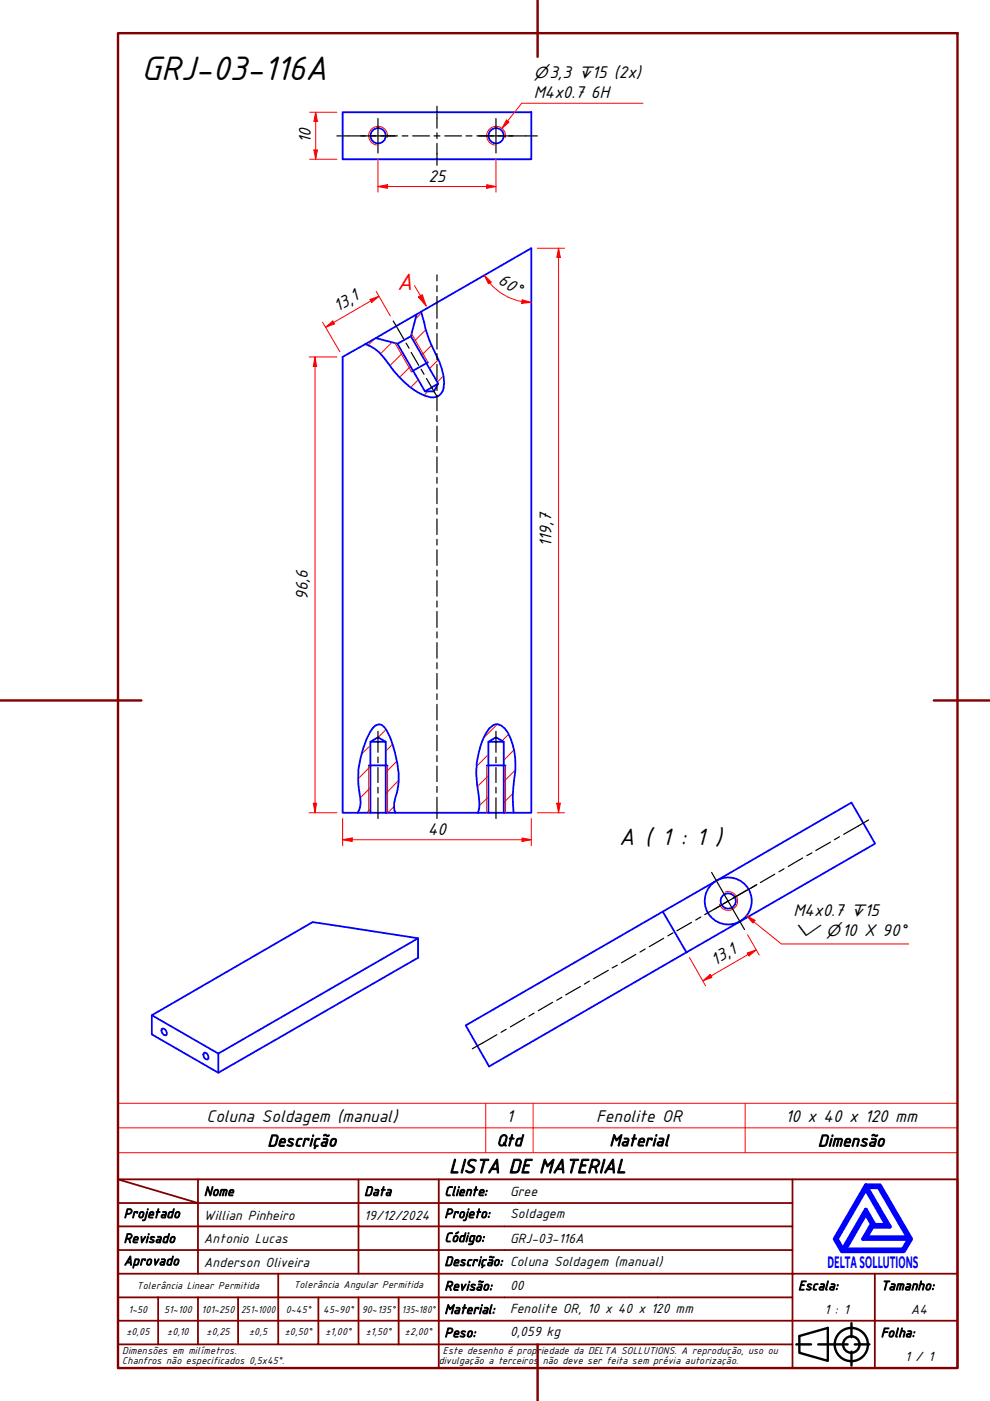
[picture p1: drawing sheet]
<svg xmlns="http://www.w3.org/2000/svg" width="210mm" height="297mm" viewBox="0 0 210 297" stroke-linecap="round" stroke-linejoin="round" font-family="sans-serif">
<!-- layer: Hatch (ABNT) -->
<g fill="none" stroke="#f00" stroke-width=".21">
<path d="M79.5 71.7l-1.5 1.5M83.1 72.6l-2.5 2.4M85.4 74.8l-2.7 2.7M87.1 77.6l-2.4 2.4M89.3 66.3l-1.2 1.4M90.3 69.9l-2.5 2.5M91.5 73.2l-2.1 2.1M93 76.2l-1.9 2M94 79.7l-1.3 1.3M88.7 80.5l-1.6 1.7M90.7 83l-.8 .8M78.5 158l-1.9 1.9"/>
<path d="M81.9 154.7l-1.7 1.6M83.2 157.8l-1.4 1.4M103.6 159.9l-2.5 2.5M105.5 153.5l-2.9 2.9M107.8 155.7l-1.4 1.4M109 159l-2.2 2.2M78.5 171.5l-.8 .8M78.5 167l-2.1 2.1M78.5 162.5l-2.6 2.6M83.6 171l-1.4 1.3M84.1 161.4l-2.3 2.4M84.5 165.5l-2.7 2.8"/>
<path d="M103.6 169l-1.9 1.8M103.6 164.5l-2.4 2.2M108.8 168.2l-2 2M109.3 163.2l-2.5 2.5"/>
</g>
<!-- layer: Visible (ABNT) -->
<g fill="none" stroke="#00f" stroke-width=".38">
<path d="M72.6 23.8h40v10h-40zM77.5 72.9l-4.9 2.8v96.6h3.2M87.1 71.3l-2.8 1.6M88.3 66.7l-8.6 5M89.3 66.1l-1 .6-1.2 4.6 5.8 10-.9 1.7h-1.9l-5.8-10.1-4.6-1.2-2.2 1.2M89.3 66.1a39.4 39.4 0 0 0 3.9 10.6 9.3 9.3 0 0 1 .7 6.2 2.57 2.57 0 0 1-3.7 1 18.1 18.1 0 0 1-8.3-7.4 9 9 0 0 0-4.4-3.6M89.3 66.1l23.3-13.5v119.7h-3.7M90.7 76.8l-3.5 2M92.9 81.3l-2.8 1.7M78.5 157.3h3.3M103.6 157.3h3.2M75.8 172.3h2.7v-15l1.6-1 1.7 1v15"/>
<path d="M75.8 172.3a4.3 4.3 0 0 0 .6-3 19.6 19.6 0 0 1 2.6-14.9 1.48 1.48 0 0 1 2.5-.2 22.6 22.6 0 0 1 3 10.5v1.1l-.3 2.1a5.6 5.6 0 0 0-.3 4.4M78.2 162.3h4M78.5 172.3h22.8M101.3 172.3h2.3v-15l1.6-1 1.6 1v15M101.3 172.3l.4-1.9a40.4 40.4 0 0 1-.6-8.7l.6-2.7a9.4 9.4 0 0 1 2.8-5.2 1.83 1.83 0 0 1 2.6 .7 14 14 0 0 1 1.9 10.6 25.6 25.6 0 0 0-.1 7.2M103.2 162.3h4M103.6 172.3h5.3M88.6 198.9l-42.3 24.5-14.1-8.1 34.1-19.8 22.3 3.4v4.2l-42.3 24.3-14.1-8.1v-4M140.5 193.3l-41.8 24.1 5 8.7 41.8-24.2-5-8.6 40-23.1 5 8.7-40 23M34.3 218.2a.86 .86 0 0 1 .9 .3 .86 .86 0 0 1 0 1 1.04 1.04 0 0 1-.9-1.3zM43.2 223.3l.1-.1a.96 .96 0 0 1 .8 1.4 .9 .9 0 0 1-.9-1.3zM46.3 223.4v4"/>
<circle cx="80.2" cy="28.8" r="1.62"/>
<circle cx="105.2" cy="28.8" r="1.62"/>
<circle cx="154.4" cy="191" r="5"/>
<circle cx="154.4" cy="191" r="1.62"/>
</g>
<!-- layer: Visible Narrow (ABNT) -->
<path d="M82.1 29.1a2 2 0 0 0-1.6-2.3 2 2 0 0 0-2.3 1.6 2 2 0 0 0 1.6 2.4M107.2 29.1a2 2 0 0 0-1.7-2.3 2 2 0 0 0-2.3 1.6 2 2 0 0 0 1.6 2.4M83.8 72.8l3.4 6M87.2 70.7l3.5 6.1M78.2 162.3v10M82.2 162.3v10M103.2 162.3v10M107.2 162.3v10M153.7 189.1a2 2 0 0 1 2.6 1.2 2 2 0 0 1-1.2 2.6 2 2 0 0 1-2.6-1.2" fill="none" stroke="#f00" stroke-width=".21"/>
<!-- layer: Linha Corte (ABNT) -->
<path d="M89.2 62.7l1.2 2.2" fill="none" stroke="#f00" stroke-width=".21"/>
<path d="M88.7 63l.8-.5 .9 2.4z" fill="#f00"/>
<path d="M87.9 60.6l1.3 2.1M88.7 63l.8-.5 .9 2.4z" fill="none" stroke="#f00" stroke-width=".21"/>
<path d="M25 239.1h178v-5.2h-178v10.5M103 233.9v10.5M113 233.9v10.5M158 233.9v10.5M203 239.1v5.3h-178M25 244.4v5.6h178v-5.6" fill="none" stroke="#f00" stroke-width=".21"/>
<path d="M183.6 257.3l1.2 2.2-1.8 3.2h9.7l-1.2 2.2h-12.3zM183.6 252.1l4.4 7.6h-2.6l-1.8-3.2-4.9 8.4-1.3-2.2zM183.6 251.3h3l6.6 11.4-1.6 2.6h-13.1l-1.5-2.6zM183.8 251.7h2.5l6.2 10.6h-8.8l1.3-2.2h3.7zM185 259.7h.2l-.2 .2z" fill="none" stroke="#00f" stroke-width=".83"/>
<!-- layer: 0 -->
<path d="M178.5 265.3h13.1" fill="none" stroke="#000" stroke-width=".21"/>
<g fill="none" stroke="#800000" stroke-width=".38">
<path d="M25 250l17 5.1h-17M25 250h178v40.1h-178zM42 255.1h34v4.9h17M42 255.1v15M42 250v5.1M76 250v5.1h17v4.9M93 250v5.1h75M168 250v20.1h-143M25 260h51v10.1M25 275.1h17M33.5 275.1v9.9M50.5 275.1h-8.5v9.9"/>
<path d="M59 270.1v14.9h-8.5M67.5 275.1v9.9h-8.5M76 275.1v9.9h8.5M84.5 275.1v9.9M93 275.1h-42.5v9.9M93 260v5h-68M93 275.1v9.9h75M93 260h75M93 275.1h75M168 265h-75v10.1M185.5 270.1v9.9h17.5M203 270.1h-35v9.9h17.5v10.1"/>
<path d="M25 285h25.5M25 280h143v10.1M67.5 285h8.5M84.5 285h8.5v5.1"/>
</g>
<g fill="none" stroke="#000" stroke-width=".51">
<path d="M168.8 285h3.2M169.5 283.3l6-1.8v7l-6-1.7zM173.5 285h6.2M180.5 280.5v3M180.5 286.6v2.9M181.2 285h3.1"/>
<circle cx="180.5" cy="285.1" r="3.5"/>
<circle cx="180.5" cy="285.1" r="1.75"/>
</g>
<!-- layer: Borda A3/A4 (ABNT) -->
<path d="M25 7h178v283.1h-178zM114 0v12.1M0 148.5h30M198 148.5h12M114 285v12" fill="none" stroke="#800000" stroke-width=".51"/>
<!-- layer: Linha de centro (ISO) -->
<g fill="none" stroke="#000" stroke-width=".25">
<path d="M71.4 28.8h6.1M78.5 28.8h1.2M80.7 28.8h3.6M85.3 28.8h1.2M87.5 28.8h3.6M92 28.8h1.3M92.6 22.5v4.7M92.6 28.2v1.2M92.6 30.4v4.6M94.3 28.8h3.6M98.8 28.8h1.3M101.1 28.8h3.5"/>
<path d="M105.6 28.8h1.3M107.9 28.8h6M92.6 58.3v1.2M92.6 60.6v1.2M92.6 62.9v4.6M92.6 68.4v1.3M92.6 70.7v3.3M92.6 75v1.2M92.6 77.3v3.3M92.6 81.6v1.2M92.6 83.8v3.3M92.6 88.1v1.3"/>
<path d="M92.6 90.3v3.3M92.6 94.7v1.2M92.6 96.9v3.4M92.6 101.2v1.3M92.6 103.5v3.3M92.6 107.7v1.3M92.6 110v3.3M92.6 114.3v1.3M92.6 116.6v3.3M92.6 120.9v1.3M92.6 123.1v3.3M92.6 127.4v1.3"/>
<path d="M92.6 129.7v3.3M92.6 134v1.2M92.6 136.3v3.3M80.1 155.1v4.4M92.6 140.5v1.3M92.6 142.8v3.3M92.6 147.1v1.2M92.6 149.3v3.3M92.6 153.7v1.2M92.6 155.9v3.3M105.2 155.1v4.4M80.1 160.5v1.2"/>
<path d="M80.1 162.7v3.2M80.1 166.9v1.2M80.1 169.1v4.4M92.6 160.2v1.3M92.6 162.4v3.3M92.6 166.7v1.3M92.6 169v4.5M105.2 160.5v1.2M105.2 162.7v3.2M105.2 166.9v1.2M105.2 169.1v4.4M176.1 178.5l-3.1 1.8"/>
<path d="M178 177.4l-1.1 .6M184.1 173.8l-5.2 3.1M140.7 198.9l-3 1.8M142.7 197.8l-1.1 .6M146.6 195.6l-3.1 1.7M148.6 194.4l-1.1 .7M152.5 192.1l-3.1 1.8M154.4 191l-1 .6M158.4 188.7l-3.1 1.8M160.3 187.6l-1 .7M164.3 185.3l-3.1 1.8M166.2 184.2l-1 .6"/>
<path d="M170.2 181.9l-3.1 1.8M172.1 180.8l-1 .6M105.3 219.4l-5.2 3M107.3 218.2l-1.1 .7M111.3 215.9l-3.1 1.8M113.2 214.8l-1.1 .6M117.2 212.5l-3.1 1.8M119.1 211.4l-1.1 .7M123.1 209.2l-3.1 1.7M125 208l-1.1 .6M129 205.7l-3.1 1.8M130.9 204.6l-1.1 .6"/>
<path d="M134.8 202.4l-3 1.7M136.8 201.2l-1.1 .7"/>
</g>
<!-- layer: Marca de centro (ISO) -->
<path d="M76.5 28.8h7.3M80.1 25.1v7.3M101.5 28.8h7.3M105.2 25.1v7.3M150.9 185l7 12.1M160.5 187.6l-8.9 5.1" fill="none" stroke="#000" stroke-width=".25"/>
<path d="M80.1 39.5h2.1" fill="none" stroke="#f00" stroke-width=".21"/>
<path d="M80.1 39.5l2.1-.3v.7z" fill="#f00"/>
<path d="M80.1 39.5l2.1-.3v.7zM103.2 39.5h2" fill="none" stroke="#f00" stroke-width=".21"/>
<path d="M103.2 39.2l2 .3-2 .4z" fill="#f00"/>
<path d="M80.1 33.6v7.2M82.2 39.5h21M103.2 39.2l2 .3-2 .4zM105.2 33.6v7.2" fill="none" stroke="#f00" stroke-width=".21"/>
<path d="M107.6 25.6l-1.2 1.6" fill="none" stroke="#f00" stroke-width=".21"/>
<path d="M107.4 25.4l.5 .5-1.5 1.3z" fill="#f00"/>
<path d="M107.4 25.4l.5 .5-1.5 1.3zM136.3 21.9h-25.7l-3 3.7" fill="none" stroke="#f00" stroke-width=".21"/>
<path d="M66.9 31.8v2" fill="none" stroke="#f00" stroke-width=".21"/>
<path d="M66.5 31.8h.8l-.4 2z" fill="#f00"/>
<path d="M66.5 31.8h.8l-.4 2zM66.9 23.8v2" fill="none" stroke="#f00" stroke-width=".21"/>
<path d="M66.9 23.8l.4 2h-.8z" fill="#f00"/>
<path d="M65.7 33.8h5.7M65.7 23.8h5.7M66.9 23.8l.4 2h-.8zM66.9 25.8v6M66.8 75.7v2" fill="none" stroke="#f00" stroke-width=".21"/>
<path d="M66.8 75.7l.3 2h-.7z" fill="#f00"/>
<path d="M66.8 75.7l.3 2h-.7zM66.8 170.3v2" fill="none" stroke="#f00" stroke-width=".21"/>
<path d="M66.4 170.3h.7l-.3 2z" fill="#f00"/>
<path d="M65.5 75.7h5.9M66.8 77.7v92.6M65.5 172.3h5.9M66.4 170.3h.7l-.3 2zM118.4 170.3v2" fill="none" stroke="#f00" stroke-width=".21"/>
<path d="M118 170.3h.8l-.4 2z" fill="#f00"/>
<path d="M118.4 52.6v2M118 170.3h.8l-.4 2z" fill="none" stroke="#f00" stroke-width=".21"/>
<path d="M118.4 52.6l.4 2h-.8z" fill="#f00"/>
<path d="M113.9 52.6h5.8M118.4 52.6l.4 2h-.8zM118.4 54.6v115.7M72.6 178h2.1M113.9 172.3h5.8" fill="none" stroke="#f00" stroke-width=".21"/>
<path d="M72.6 178l2.1-.3v.7z" fill="#f00"/>
<path d="M72.6 178l2.1-.3v.7zM110.7 178h1.9" fill="none" stroke="#f00" stroke-width=".21"/>
<path d="M110.7 177.7l1.9 .3-1.9 .4z" fill="#f00"/>
<path d="M72.6 173.5v5.8M74.7 178h36M110.7 177.7l1.9 .3-1.9 .4zM112.6 173.5v5.8" fill="none" stroke="#f00" stroke-width=".21"/>
<path d="M158.3 194.2l1.5 1.2" fill="none" stroke="#f00" stroke-width=".21"/>
<path d="M158.3 194.2l1.8 .9-.5 .6z" fill="#f00"/>
<path d="M158.3 194.2l1.8 .9-.5 .6zM159.8 195.4l5.9 4.7h27" fill="none" stroke="#f00" stroke-width=".21"/>
<!-- layer: Linha de centro (ISO) -->
<path d="M83.4 68.1l2.2 3.8M86.1 72.8l.6 1M87.2 74.7l1.6 2.8M89.3 78.3l.6 1.1M90.4 80.2l2.2 3.9" fill="none" stroke="#000" stroke-width=".25"/>
<path d="M110.7 63.9l1.9 .2" fill="none" stroke="#f00" stroke-width=".21"/>
<path d="M110.7 63.5l1.9 .6-2 .2z" fill="#f00"/>
<path d="M102.7 58.3l1.1 1.7M110.7 63.5l1.9 .6-2 .2z" fill="none" stroke="#f00" stroke-width=".21"/>
<path d="M102.7 58.3l1.4 1.5-.5 .4z" fill="#f00"/>
<path d="M102.7 58.3l1.4 1.5-.5 .4zM103.8 60a11.5 11.5 0 0 0 6.9 3.9M70.7 68.4l-1.7 1" fill="none" stroke="#f00" stroke-width=".21"/>
<path d="M69 69.4l1.5-1.3 .4 .6z" fill="#f00"/>
<path d="M69 69.4l1.5-1.3 .4 .6zM80.3 62.9l-1.7 .9" fill="none" stroke="#f00" stroke-width=".21"/>
<path d="M78.4 63.5l1.9-.6-1.5 1.2z" fill="#f00"/>
<path d="M68.4 68.3l3.7 6.3M78.4 63.5l1.9-.6-1.5 1.2zM78.6 63.8l-7.9 4.6M79.8 61.8l2.9 5.2M150.7 206.9l-1.7 1" fill="none" stroke="#f00" stroke-width=".21"/>
<path d="M149 207.9l1.6-1.3 .3 .6z" fill="#f00"/>
<path d="M149 207.9l1.6-1.3 .3 .6zM160.3 201.4l-1.7 1" fill="none" stroke="#f00" stroke-width=".21"/>
<path d="M158.4 202l1.9-.6-1.5 1.3z" fill="#f00"/>
<path d="M158.5 198.2l2.5 4.3M146.2 203l3.4 6M158.4 202l1.9-.6-1.5 1.3zM158.6 202.4l-7.9 4.5" fill="none" stroke="#f00" stroke-width=".21"/>
<text font-size="7.7" x="30" y="17.1">GRJ-03-116A</text>
<text font-size="5.4" fill="#f00" x="84.2" y="61.5">A</text>
<text font-size="5.4" x="131.3" y="179.1">A ( 1 : 1 )</text>
<text font-size="4.6" x="95.2" y="248.7">LISTA DE MATERIAL</text>
<g font-size="3.9">
<text x="113.2" y="20.9">M4x0.7</text>
<text x="125.3" y="20.9">6H</text>
<text x="65.9" y="30.3" transform="rotate(-90 65.9 30.3)">10</text>
<text x="90.9" y="38.5">25</text>
<text x="105.4" y="60.1" transform="rotate(30 105.4 60.1)">60°</text>
<text x="71.6" y="66.2" transform="rotate(-30 71.6 66.2)">13,1</text>
<text x="116.9" y="116" transform="rotate(-90 116.9 116)">119,7</text>
<text x="65.3" y="127.2" transform="rotate(-90 65.3 127.2)">96,6</text>
<text x="90.7" y="177">40</text>
<text x="168.2" y="194.1">M4x0.7</text>
<text x="151.6" y="204.7" transform="rotate(-30 151.6 204.7)">13,1</text>
<text x="43.8" y="237.9">Coluna Soldagem (manual)</text>
<text x="107.4" y="237.8">1</text>
<text x="126.4" y="237.8">Fenolite OR</text>
<text x="166.6" y="237.8">10 x 40 x 120 mm</text>
</g>
<g font-size="3.8">
<text x="56.7" y="243.1">Descrição</text>
<text x="105.3" y="243">Qtd</text>
<text x="129.2" y="243">Material</text>
<text x="173.4" y="243.1">Dimensão</text>
</g>
<text font-size="3.8" fill="#00f" x="175.5" y="268.8">DELTASOLLUTIONS</text>
<g font-size="3.4">
<text x="113.2" y="16.5">⌀3,3 ↧15 (2x)</text>
<text x="180.3" y="194.1">↧15</text>
<text x="168.2" y="198.5">⌵ ⌀10 X 90°</text>
</g>
<g font-size="3">
<text x="43.2" y="253.5">Nome</text>
<text x="77.2" y="253.5">Data</text>
<text x="94.2" y="253.5">Cliente:</text>
<text x="108.1" y="253.5">Gree</text>
<text x="26.2" y="263.5">Revisado</text>
<text x="26.2" y="258.2">Projetado</text>
<text x="43.2" y="258.6">Willian Pinheiro</text>
<text x="43.2" y="263.5">Antonio Lucas</text>
<text x="77.2" y="258.6">19/12/2024</text>
<text x="94.2" y="263.3">Código:</text>
<text x="94.2" y="258.2">Projeto:</text>
<text x="108.1" y="263.5">GRJ-03-116A</text>
<text x="108.1" y="258.2">Soldagem</text>
<text x="26.2" y="268.3">Aprovado</text>
<text x="43.2" y="268.5">Anderson Oliveira</text>
<text x="94.2" y="268.4">Descrição: Coluna Soldagem (manual)</text>
<text x="94.2" y="273.6">Revisão:</text>
<text x="108.1" y="273.5">00</text>
<text x="169.2" y="273.5">Escala:</text>
<text x="186.8" y="273.5">Tamanho:</text>
<text x="94.2" y="278.6">Material:</text>
<text x="108.1" y="278.4">Fenolite OR, 10 x 40 x 120 mm</text>
<text x="174.8" y="278.6">1 : 1</text>
<text x="193.1" y="278.6">A4</text>
<text x="94.2" y="283.5">Peso:</text>
<text x="108.1" y="283.3">0,059 kg</text>
<text x="186.8" y="283.5">Folha:</text>
<text x="191.9" y="288.5">1 / 1</text>
</g>
<g font-size="2.3">
<text x="29" y="273.4">Tolerância Linear Permitida</text>
<text x="62.3" y="273.2">Tolerância Angular Permitida</text>
<text x="27.2" y="278.3">1~50</text>
<text x="34.8" y="278.3">51~100</text>
<text x="42.7" y="278.3">101~250</text>
<text x="51.1" y="278.3">251~1000</text>
<text x="60.6" y="278.3">0~45°</text>
<text x="68.5" y="278.3">45~90°</text>
<text x="76.7" y="278.3">90~135°</text>
<text x="85.2" y="278.3">135~180°</text>
<text x="25.9" y="287.1">Dimensões em milímetros.</text>
<text x="26.8" y="283.1">±0,05</text>
<text x="35.4" y="283.1">±0,10</text>
<text x="43.8" y="283.1">±0,25</text>
<text x="52.8" y="283.1">±0,5</text>
<text x="60.4" y="283.1">±0,50°</text>
<text x="69" y="283.1">±1,00°</text>
<text x="77.5" y="283.1">±1,50°</text>
<text x="85.9" y="283.1">±2,00°</text>
<text x="93.9" y="287.1">Este desenho é propriedade da DELTA SOLLUTIONS. A reprodução, uso ou</text>
<text x="25.9" y="289.2">Chanfros não especificados 0,5x45°.</text>
<text x="93" y="289.2">divulgação a terceiros</text>
<text x="115.1" y="289.2">não deve ser feita sem prévia autorização.</text>
</g>
</svg>
